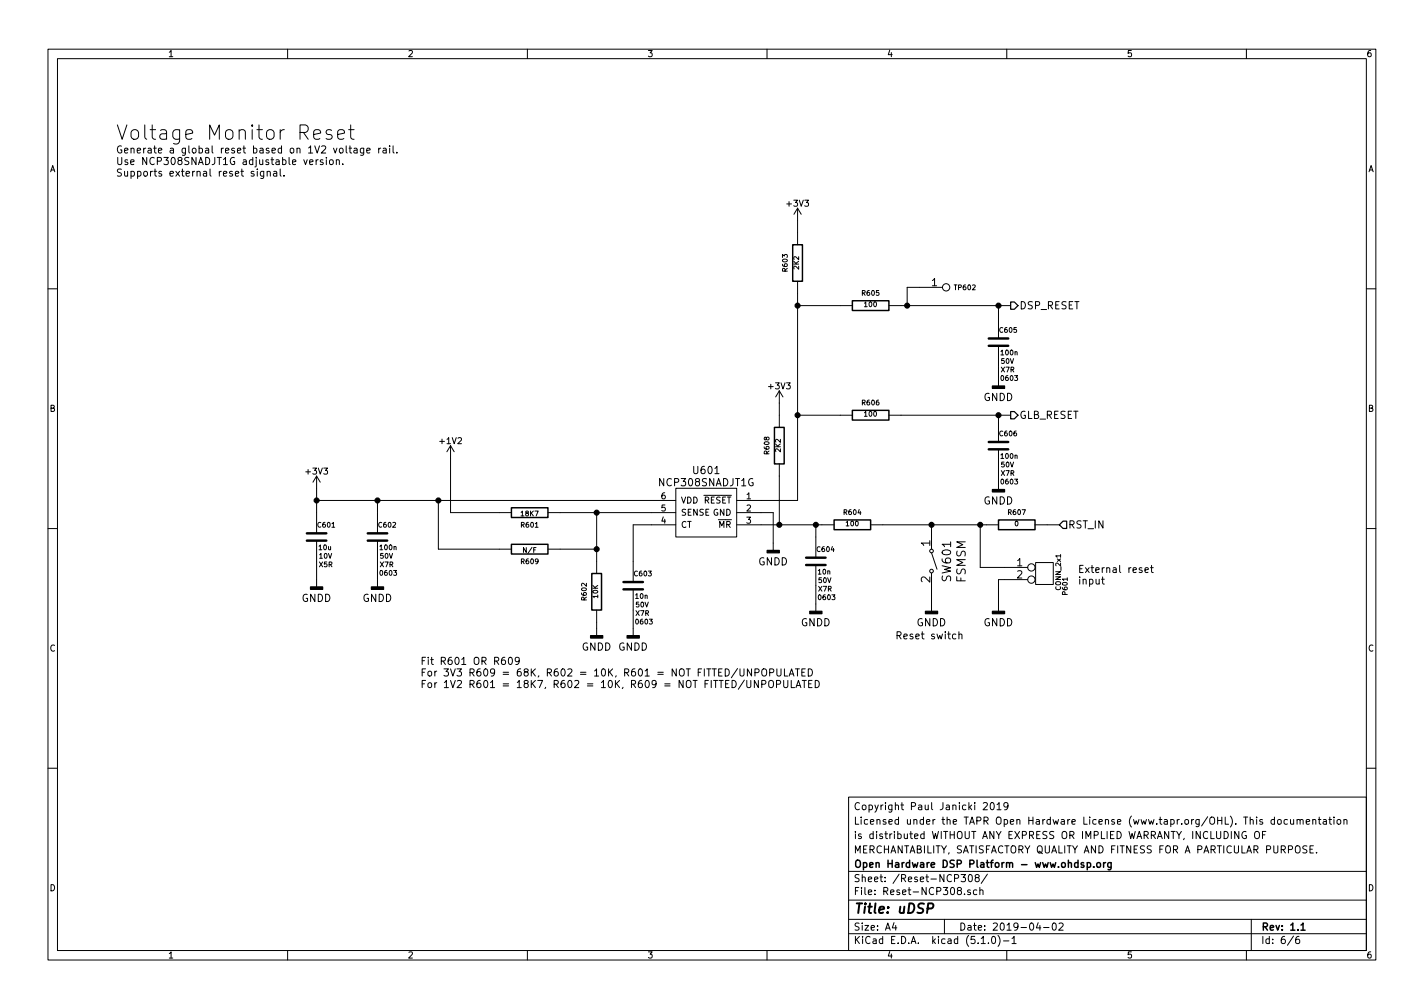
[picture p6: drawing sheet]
<svg xmlns="http://www.w3.org/2000/svg" width="297mm" height="210mm" viewBox="0 0 297 210" stroke-linecap="round" stroke-linejoin="round" font-family="sans-serif">
<g fill="none" stroke="#000" stroke-width=".21">
<path d="M10 10.3h277v189.9h-277zM12 12.2h273v186.1h-273zM60 10.3v1.9M110 10.3v1.9M160 10.3v1.9M210 10.3v1.9M260 10.3v1.9M53 35.8a.36 .36 0 0 0-.6 .2l.1 .2 .5 .2-.2 .3h-.4M53.7 35.7v1M55 35.7v1.3l-.1 .2h-.5M55 35.8l-.4-.1-.3 .3 .2 .7h.5M55.7 35.9l.1-.1a.36 .36 0 0 1 .6 .2v.7"/>
<path d="M55.7 35.7v1M57.1 35.8h.6v.9M57.7 36.1l-.5 .1-.2 .2 .2 .3h.5M58.4 35.2v1.3l.2 .2M59.2 36.6v.1M65.4 28.1l1.5-.3-.2-.6-.8-.2-.5 .5v1.1l.2 .3 .3 .2 .8-.2M65.9 33.3v1M66.4 33.3l-.5 .3M67.4 33.4l-.4-.1-.2 .2 .1 .3 .5 .1v.4h-.6M68.1 33.3v1M68.8 33.5l.2-.2 .4 .2 .1 .5-.1 .3h-.4l-.2-.1zM69.2 27.2l-.8-.2-.4 .5 .1 .4 1.1 .3 .1 .3-.1 .4-.3 .2-.9-.2"/>
<path d="M70.2 33.5l.2-.2 .3 .1 .1 .9M70.2 33.3v1M70.4 28.1l1.5-.3-.2-.6-.8-.2-.5 .5v1.1l.2 .3 .3 .2 .8-.2M70.9 31.1l.2-.2 .4 .2 .1 .5-.3 .3-.4-.1zM71.5 34.2v.1M72.2 30.4v1.3l.2 .2M72.7 27h1.2M72.8 30.9h.6M73 30.4v1.3l.4 .2M73.2 26.1v2.5l.1 .3 .6 .2M73.9 31h.5l.1 .9M74.5 31.3h-.5l-.2 .3 .2 .3 .5-.1"/>
<path d="M75.9 30.9v1.2l-.2 .3h-.5M75.9 31l-.5-.1-.2 .3 .1 .6h.6M76.5 31.4l.7-.1-.1-.3-.4-.1-.2 .2 .1 .7h.5M79 30.9v1M79.4 30.9l-.4 .3M79.9 31h.6l.1 .9M80.6 31.3h-.5l-.2 .3 .2 .3 .5-.1M81.3 30.4v.2M81.3 30.9v1M82 30.4v1.3l.2 .2M82.8 31.8v.1M166.4 58.7v45.7h-12.7"/>
<path d="M166.4 43.4v7.6M166.4 43.4l-.8 1.3M166.4 43.4l.7 1.3M196.6 59.9h-7.4v3.8M10 60.2h2M166.4 63.7h11.4M185.4 63.7h25.4M208.3 63.7v6.9M208.3 72.1v8.4M285 60.2h2M66 99.3v11.9M66 99.3l-.7 1.3"/>
<path d="M66 99.3l.8 1.3M94 93v13.9h12.7M94 93l-.8 1.2M94 93l.7 1.2M162.6 81.5l-.8 1.3M162.6 81.5v7.6M162.6 96.8v12.7M162.6 81.5l.7 1.3M166.4 86.6h11.4M185.4 86.6h25.4M208.3 86.6v5.6M208.3 93.7v8.4"/>
<path d="M10 110.3h2M66 104.4h75M66 112.8v9.6M78.7 104.4v6.8M78.7 112.8v9.6M91.4 104.4v10.1h15.3M114.3 106.9h26.7M114.3 114.5h10.2M124.5 106.9v12.7M141 101.8h12.7v10.2h-12.7zM141 109.5h-8.9v11.9M153.7 109.5h20.3"/>
<path d="M153.7 106.9h7.6v7.9M170.2 109.5v6.8M170.2 117.9v9.6M181.6 109.5h26.7M194.3 115.3l1.2 3.4M194.3 109.5v5M204.5 109.5v8.9h9.9M215.9 109.5h5.1M216 117.3h3.7v4.6h-3.7zM238.8 118.9l.7-.1v-.3l-.4-.1-.3 .2 .1 .7h.6M240 118.4h.6M240.2 117.9v1.3l.4 .2"/>
<path d="M285 110.3h2M105.3 137.1h-.3a.93 .93 0 0 0-.1 1.5l.5-.2 .1-.5-.3-.2h-.3l-.3 .2M106.2 137.2l.2-.1a.81 .81 0 0 1 .5 .8 .81 .81 0 0 1-.5 .7l-.2-.2-.2-.4zM108.3 137.7l-.3 .3-.4-.1-.1-.2v-.3l.2-.3h.3l.3 .3a1 1 0 0 1-.3 1.1l-.4 .1M124.5 127.2v5.4M132.1 122.9v9.7M156.8 139.5v1.5l-.9-1.5v1.5M159 139.7l.3-.2a.53 .53 0 0 1 .6 .5v.5a.51 .51 0 0 1-.8 .4 1.12 1.12 0 0 1-.1-1.2zM162.1 139.5v1.2l.2 .3 .5-.1 .1-.2v-1.2M163.6 139.5v1.5h.7M165.9 139.5h.9M166.3 139.5v1.5"/>
<path d="M168 139.5h-.7v1.5h.7M168.6 139.5a.76 .76 0 0 1 .9 .8 .76 .76 0 0 1-.9 .7zM194.3 122.2v5.3M199.4 132.3h-.4l-.3 .3 .1 .6h.6M200 132.4l.3-.1h.3l.1 1M200 131.8v1.5M214.4 120.9h-6.1v6.6M229.8 120.8h.6M230 120.3v1.3l.4 .2M157.5 140.3l.7-.1 .1-.2v-.4l-.8-.1v1.5M158.2 141.9v1.5l-.8-1.5v1.5M158.9 142.7l.7-.1 .2-.2-.1-.3-.8-.2v1.5"/>
<path d="M160.4 142.1l.3-.2a.52 .52 0 0 1 .6 .5v.5a.5 .5 0 0 1-.5 .5 .5 .5 0 0 1-.4-.5zM160.6 140.3l.7-.1 .1-.2-.1-.4-.7-.1v1.5M162 142.7l.7-.1 .1-.2v-.3l-.8-.2v1.5M163.5 141.9v1.2l.3 .3h.3l.2-.3v-1.2M164.6 141l.5-1.5 .5 1.5M164.8 140.6h.7M165 141.9v1.5h.8M166 143.4l.5-1.5 .6 1.5M166.2 143h.7M167.3 140.2h.5M167.3 141.9h.9M167.8 141.9v1.5"/>
<path d="M168.7 142.6h.5M169.4 141.9h-.7v1.5h.7M170.1 141.9a.75 .75 0 0 1 .8 .8 .75 .75 0 0 1-.8 .7zM10 160.2h2M177 166.3h108v32h-108zM205.1 167.6l.6-.2 .3 .4-.9 1.1h.9M206.7 167.6l.2-.2a.81 .81 0 0 1 .5 .8 .81 .81 0 0 1-.5 .7l-.2-.1-.1-.5zM208 167.8l.4-.4v1.5M208 168.9h.8M210.3 168l-.3 .3h-.3l-.3-.3 .1-.5 .5-.1 .2 .2a1.13 1.13 0 0 1-.2 1.2l-.5 .1M258.4 173.4v1.5l-.8-1.5v1.5M259.9 173.5a.69 .69 0 0 0-.9 .7 .69 .69 0 0 0 1 .6v-.5h-.3"/>
<path d="M261.8 173.7l.3-.3a.53 .53 0 0 1 .6 .5v.5a.51 .51 0 0 1-.8 .4 1.05 1.05 0 0 1-.1-1.1zM263.3 174.1h.6M264.1 173.4h-.8v1.5M265.8 171l-.4-.1-.3 .3 .1 .6 .2 .1h.4M265.8 170.4v1.5M266.5 171.1l.3-.2 .4 .2v.7l-.2 .1-.5-.1zM268.6 171l-.5-.1-.3 .3 .2 .7h.6M269.2 170.9l.1 1h.3l.2-.1M269.8 170.9v1M270.6 171.1l.2-.2 .3 .1 .1 .9M270.6 170.9v1M271.2 171.1l.2-.2 .4 .1v.9"/>
<path d="M272.5 171.4l.7-.1-.1-.3-.4-.1-.2 .2v.8h.6M272.6 176.5l-.5-.1-.3 .3v.3l.7 .4v.4l-.2 .1-.5-.1M273.3 177.1h.5M273.8 171.1l.2-.2 .4 .1 .1 .9M273.8 170.9v1M274 176.4h-.7v1.5h.7M274.6 177.8v.1M275 170.9h.5M275.2 170.4v1.3l.3 .2M276 171h.6l.1 .9M276.7 171.3l-.5 .1-.2 .2 .2 .3h.5M277.2 170.9h.5"/>
<path d="M277.4 170.4v1.3l.3 .2M278.3 170.4v.2M278.3 170.9v1M279 171.1l.2-.2 .4 .2 .1 .5-.1 .3h-.4l-.2-.1zM280.3 171.1l.2-.2 .4 .1 .1 .9M280.3 170.9v1M285 160.2h2M60 198.3v1.9M110 198.3v1.9M160 198.3v1.9M177 194.8h108M177 191.8h108"/>
<path d="M177 187.8h108M177 181.8h108M186.5 192.5l-.4 1h1M186.8 193v1M197 191.8v3M200.5 182.4h.9l-.5 .6 .4 .1v.7l-.2 .1-.6-.1M201.2 186.5v.1M202.1 182.6l.4-.2a.86 .86 0 0 1-.2 1.5l-.2-.1-.1-.4zM202.4 185.7l-.3-.1-.3 .2 .1 .2 .5 .2v.3h-.6M203.7 183.1l-.3-.3 .1-.2 .2-.2 .4 .1 .2 .2-.1 .2-.5 .2-.3 .3v.2l.3 .3h.3l.3-.3-.1-.4-.2-.1M203.8 185.7l-.5-.1-.3 .3 .2 .6h.6M204.4 185.7l.2-.1 .4 .1 .1 .9"/>
<path d="M204.4 185.1v1.5M204.7 196.8h.8M206 182.3l-1.3 2M206.2 196.7v.1M207 195.4l.3-.1a.86 .86 0 0 1-.1 1.5 1 1 0 0 1-.2-1.4zM208.2 195.1a1.71 1.71 0 0 1 0 2.3M209.3 196.3h1.2M210 198.3v1.9M211.1 195.8l.4-.5v1.5M211.1 196.8h.9M216.6 192.5l-.4 1h.9M216.9 193v1"/>
<path d="M217.7 193.5h1.1M219.6 192.7l.4-.2a.86 .86 0 0 1-.2 1.5l-.2-.1-.1-.4zM220.9 192.7l.6-.2 .3 .5-1 1h1M260 198.3v1.9M261 191.8v6.5M269.8 195.2l-1.2 2M271 195.3l-.4 .1a.96 .96 0 0 0 0 1.4l.4-.1 .1-.5-.3-.3-.4 .1-.1 .2"/>
<circle cx="197.4" cy="59.9" r=".76"/>
<circle cx="194.3" cy="114.9" r=".38"/>
<circle cx="194.3" cy="119.1" r=".38"/>
<circle cx="215.1" cy="118.4" r=".76"/>
<circle cx="215.1" cy="120.9" r=".76"/>
</g>
<g fill="none" stroke="#000" stroke-width=".3">
<path d="M165.4 51h2v7.7h-2zM177.8 62.7h7.6v2.1h-7.6zM161.5 89.1h2.1v7.7h-2.1zM177.8 85.6h7.6v2h-7.6zM106.7 105.9h7.6v2h-7.6zM106.7 113.5h7.6v2.1h-7.6zM123.4 119.6h2.1v7.6h-2.1zM174 108.5h7.6v2h-7.6zM208.3 108.5h7.6v2h-7.6zM226.8 179.9v1.5M230.2 179.9v1M230.6 179.9l-.4 .3"/>
<path d="M231.8 179.9v1.2l-.3 .3h-.4M226.1 180l-.4-.1-.2 .2 .1 .3 .5 .1v.3h-.6M226.8 180l.4-.1 .3 .3-.1 .6-.2 .1-.4-.1M228.1 180.8v.1M228.9 180.1l.2-.2 .4 .2 .1 .5-.2 .2-.3 .1-.2-.1zM231.8 180l-.5-.1-.2 .3v.6l.2 .1 .5-.1M271.4 193l.4-.5v1.5M271.4 194h.8"/>
</g>
<path d="M193.5 189.5l1-.1 .2-.6-.1-.3-1-.1-.2 2" fill="none" stroke="#000" stroke-width=".41"/>
<g fill="#000" stroke="#000" stroke-width=".25">
<path d="M207 80.5h2.5v.5h-2.5zM160 114.8h2.6v.5h-2.6zM207 102.1h2.5v.5h-2.5zM64.8 122.4h2.5v.5h-2.5zM77.5 122.4h2.5v.5h-2.5zM123.2 132.6h2.5v.5h-2.5zM130.8 132.6h2.5v.5h-2.5zM168.9 127.5h2.5v.5h-2.5zM193 127.5h2.6v.5h-2.6zM207 127.5h2.5v.5h-2.5z"/>
<circle cx="166.4" cy="63.7" r=".51"/>
<circle cx="189.2" cy="63.7" r=".51"/>
<circle cx="208.3" cy="63.7" r=".51"/>
<circle cx="166.4" cy="86.6" r=".51"/>
<circle cx="208.3" cy="86.6" r=".51"/>
<circle cx="66" cy="104.4" r=".51"/>
<circle cx="78.7" cy="104.4" r=".51"/>
<circle cx="91.4" cy="104.4" r=".51"/>
<circle cx="124.5" cy="114.5" r=".51"/>
<circle cx="124.5" cy="106.9" r=".51"/>
<circle cx="162.6" cy="109.5" r=".51"/>
<circle cx="170.2" cy="109.5" r=".51"/>
<circle cx="194.3" cy="109.5" r=".51"/>
<circle cx="204.5" cy="109.5" r=".51"/>
</g>
<path d="M210.8 63h.8l.7 .7-.7 .8h-.8zM210.8 85.8h.8l.7 .8-.7 .8h-.8zM221.7 108.7h.8v1.5h-.8l-.7-.7z" fill="none" stroke="#000" stroke-width=".25"/>
<path d="M206.2 72.1h4.1M206.2 70.6h4.1M206.2 93.7h4.1M206.2 92.2h4.1M64 112.8h4.1M64 111.2h4.1M76.7 112.8h4.1M76.7 111.2h4.1M168.1 117.9h4.1M168.1 116.3h4.1M130 122.9h4.1M130 121.4h4.1" fill="none" stroke="#000" stroke-width=".51"/>
<text font-size="4.2" x="24.1" y="29.2">Voltage Monitor Reset</text>
<text font-size="2.8" x="178" y="190.5">Title: uDSP</text>
<g font-size="2.5">
<text x="194.1" y="114" transform="rotate(-90 194.1 114)">1</text>
<text x="194.1" y="121.5" transform="rotate(-90 194.1 121.5)">2</text>
<text x="198.4" y="121.2" transform="rotate(-90 198.4 121.2)">SW601</text>
<text x="201.4" y="121.6" transform="rotate(-90 201.4 121.6)">FSMSM</text>
</g>
<g font-size="2.1">
<text x="24.1" y="32">Generate a global reset based on 1V2 voltage rail.</text>
<text x="24.1" y="34.4">Use NCP308SNADJT1G adjustable version.</text>
<text x="24.1" y="36.8">Supports external reset signal.</text>
<text x="194.4" y="59.7">1</text>
<text x="212.6" y="64.5">DSP_RESET</text>
<text x="205.1" y="83.6">GNDD</text>
<text x="212.6" y="87.4">GLB_RESET</text>
<text x="137.6" y="101.4">NCP308SNADJT1G</text>
<text x="144.8" y="98.9">U601</text>
<text x="205.1" y="105.2">GNDD</text>
<text x="222.8" y="110.2">RST_IN</text>
<text x="158.1" y="117.9">GNDD</text>
<text x="212.1" y="118.1">1</text>
<text x="224.8" y="119.5">External reset</text>
<text x="62.9" y="125.5">GNDD</text>
<text x="75.6" y="125.5">GNDD</text>
<text x="212.1" y="120.6">2</text>
<text x="224.8" y="121.9">input</text>
<text x="167" y="130.6">GNDD</text>
<text x="191.2" y="130.6">GNDD</text>
<text x="205.1" y="130.6">GNDD</text>
<text x="121.3" y="135.7">GNDD GNDD</text>
<text x="186.7" y="133.3">Reset switch</text>
<text x="87.6" y="138.7">Fit R601 OR R609</text>
<text x="87.6" y="141.1">For 3V3 R609 = 68K, R602 = 10K, R601 = NOT FITTED/UNPOPULATED</text>
<text x="87.6" y="143.5">For 1V2 R601 = 18K7, R602 = 10K, R609 = NOT FITTED/UNPOPULATED</text>
<text x="178" y="172">Licensed under the TAPR Open Hardware License (www.tapr.org/OHL). This documentation</text>
<text x="178" y="169">Copyright Paul Janicki 2019</text>
<text x="178" y="178">MERCHANTABILITY, SATISFACTORY QUALITY AND FITNESS FOR A PARTICULAR PURPOSE.</text>
<text x="178" y="175">is distributed WITHOUT ANY EXPRESS OR IMPLIED WARRANTY, INCLUDING OF</text>
<text x="178" y="184">Sheet: /Reset-NCP308/</text>
<text x="178" y="181">Open Hardware DSP Platform - www.ohdsp.org</text>
<text x="178" y="186.7">File: Reset-NCP308.sch</text>
<text x="178" y="196.9">KiCad E.D.A. kicad (5.1.0)-1</text>
<text x="178" y="194.1">Size: A4</text>
<text x="200" y="194.1">Date: 2019-04-02</text>
<text x="263" y="194.1">Rev: 1.1</text>
<text x="263" y="196.9">Id: 6/6</text>
</g>
<g font-size="1.8">
<text x="35" y="11.9">1</text>
<text x="85" y="11.9">2</text>
<text x="135" y="11.9">3</text>
<text x="185" y="11.9">4</text>
<text x="235" y="11.9">5</text>
<text x="285" y="11.9">6</text>
<text x="10.4" y="35.9">A</text>
<text x="285.4" y="35.9">A</text>
<text x="164.3" y="43.1">+3V3</text>
<text x="160.5" y="81.2">+3V3</text>
<text x="10.4" y="85.9">B</text>
<text x="285.4" y="85.9">B</text>
<text x="91.9" y="92.6">+1V2</text>
<text x="64" y="99">+3V3</text>
<text x="137.9" y="106.7">5</text>
<text x="137.9" y="104.1">6</text>
<text x="142" y="107.6">SENSE GND</text>
<text x="142" y="105">VDD RESET</text>
<text x="155.7" y="104.1">1</text>
<text x="155.7" y="106.7">2</text>
<text x="137.9" y="109.2">4</text>
<text x="142" y="110.1">CT</text>
<text x="149.9" y="110.1">MR</text>
<text x="155.7" y="109.2">3</text>
<text x="10.4" y="135.9">C</text>
<text x="285.4" y="135.9">C</text>
<text x="10.4" y="185.9">D</text>
<text x="285.4" y="185.9">D</text>
<text x="35" y="199.9">1</text>
<text x="85" y="199.9">2</text>
<text x="135" y="199.9">3</text>
<text x="185" y="199.9">4</text>
<text x="235" y="199.9">5</text>
<text x="285" y="199.9">6</text>
</g>
<g font-size="1.4">
<text x="164.3" y="56.5" transform="rotate(-90 164.3 56.5)">R603</text>
<text x="166.6" y="56.1" transform="rotate(-90 166.6 56.1)">2K2</text>
<text x="179.9" y="61.7">R605</text>
<text x="180.4" y="64">100</text>
<text x="199.2" y="60.5">TP602</text>
<text x="208.6" y="69.4">C605</text>
<text x="208.8" y="77.6">X7R</text>
<text x="208.9" y="75.9">50V</text>
<text x="208.9" y="74.1">100n</text>
<text x="209" y="79.4">0603</text>
<text x="179.9" y="84.5">R606</text>
<text x="180.4" y="86.9">100</text>
<text x="160.5" y="94.6" transform="rotate(-90 160.5 94.6)">R608</text>
<text x="162.8" y="94.2" transform="rotate(-90 162.8 94.2)">2K2</text>
<text x="208.6" y="91">C606</text>
<text x="208.9" y="95.7">100n</text>
<text x="208.8" y="99.2">X7R</text>
<text x="208.9" y="97.5">50V</text>
<text x="209" y="101">0603</text>
<text x="108.8" y="107.7">18K7</text>
<text x="176.1" y="107.4">R604</text>
<text x="210.4" y="107.4">R607</text>
<text x="66.4" y="110">C601</text>
<text x="79.1" y="110">C602</text>
<text x="108.8" y="110">R601</text>
<text x="176.6" y="109.7">100</text>
<text x="211.7" y="109.7">0</text>
<text x="66.6" y="114.7">10u</text>
<text x="66.6" y="118.3">X5R</text>
<text x="66.6" y="116.5">10V</text>
<text x="79.3" y="118.3">X7R</text>
<text x="79.3" y="116.5">50V</text>
<text x="79.4" y="114.7">100n</text>
<text x="108.8" y="117.6">R609</text>
<text x="109.3" y="115.3">N/F</text>
<text x="170.5" y="115.1">C604</text>
<text x="170.7" y="119.8">10n</text>
<text x="79.4" y="120.1">0603</text>
<text x="122.4" y="125.1" transform="rotate(-90 122.4 125.1)">R602</text>
<text x="124.7" y="124.7" transform="rotate(-90 124.7 124.7)">10K</text>
<text x="132.4" y="120.2">C603</text>
<text x="132.6" y="124.9">10n</text>
<text x="170.7" y="123.4">X7R</text>
<text x="170.8" y="121.6">50V</text>
<text x="170.9" y="125.1">0603</text>
<text x="221.3" y="123" transform="rotate(-90 221.3 123)">CONN_2x1</text>
<text x="222.7" y="123.9" transform="rotate(-90 222.7 123.9)">P601</text>
<text x="132.6" y="128.4">X7R</text>
<text x="132.7" y="126.7">50V</text>
<text x="132.8" y="130.2">0603</text>
</g>
</svg>
